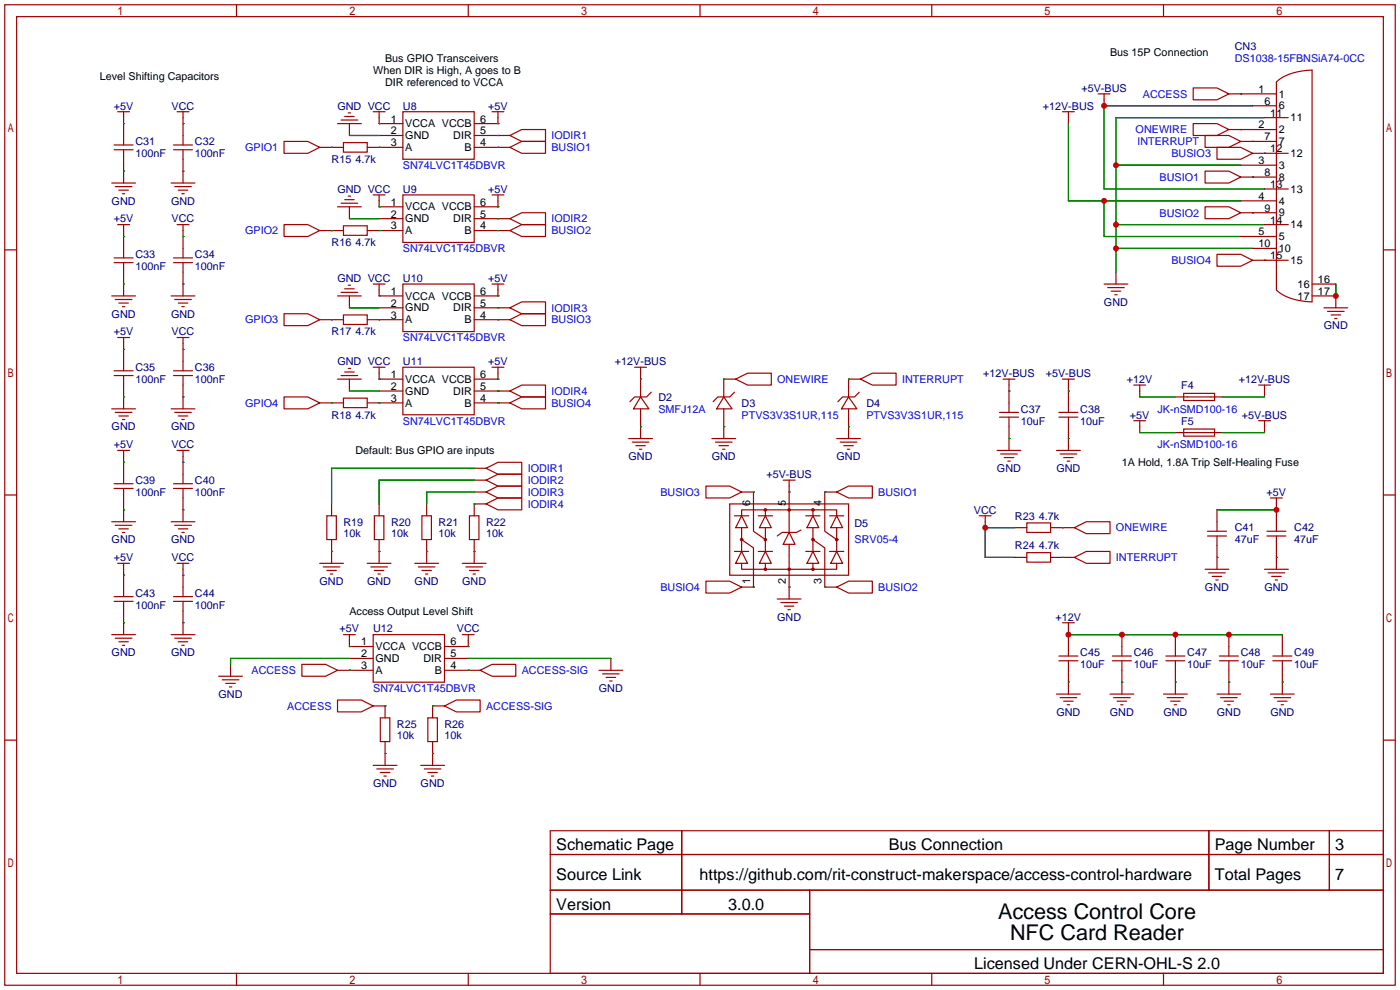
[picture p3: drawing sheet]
<svg xmlns="http://www.w3.org/2000/svg" width="299mm" height="212mm" viewBox="0 0 299 212" stroke-linecap="round" stroke-linejoin="round" font-family="sans-serif">
<g fill="none" stroke="#a10000" stroke-width=".25">
<path d="M1 1h297.2v209.6h-297.2zM3.6 3.6h292.1v204.4h-292.1zM50.5 1v2.6M100.1 1v2.6M149.6 1v2.6M199.1 1v2.6M248.7 1v2.6M255 18.8h5.1l2.5 1.3-2.5 1.2h-5.1zM272.8 17.5l1.3-1 1.8-.8 2.2-.5 2.3-.2v49.5l-2.3-.2-2.2-.5-1.8-.8-1.3-1zM23.9 39.1h5.1M24.4 32h4M24.4 31h4"/>
<path d="M24.6 39.9h3.6M25.1 23.9h2.6M26.4 23.9v7.1M26.4 32v7.1M36.6 39.1h5.1M37.1 32h4M37.1 31h4M37.3 39.9h3.6M37.8 23.9h2.6M39.1 23.9v7.1M39.1 32v7.1M60.7 30.2h5.1l2.5 1.3-2.5 1.3h-5.1z"/>
<path d="M68.3 31.5h5.1M72.1 26.4h5.1M72.9 25.7h3.6M73.4 30.5h5.1v2h-5.1zM73.7 24.9h2M74.4 24.1h.5M74.7 26.4v2.6M78.5 31.5h7.6M79.8 23.9h2.5M81 23.9v2.5h5.1M81 29h5.1M86.1 23.9h15.2v10.1h-15.2z"/>
<path d="M101.3 29h7.7M101.3 31.5h7.7M105.2 23.9h2.5M106.4 23.9v2.5h-5.1M109 29l2.5-1.3h5.1v2.5h-5.1zM109 31.5l2.5-1.3h5.1v2.6h-5.1zM227.1 23.9h2.5M228.3 23.9v2.5M234.7 20.1h2.5M236 20.1v2.5M255 26.4h5.1l2.5 1.3-2.5 1.3h-5.1zM257.6 29h5l2.6 1.2-2.6 1.3h-5z"/>
<path d="M257.6 36.6h5l2.6 1.2-2.6 1.3h-5zM260.1 31.5h5.1l2.5 1.3-2.5 1.2h-5.1zM262.6 20.1h10.2M262.6 27.7h10.2M265.2 30.2h7.6M265.2 37.8h7.6M265.2 35.3h7.6M267.7 32.8h7.6M267.7 22.6h5.1M270.3 25.1h5M1 53.4h2.6M24.4 56.1h4"/>
<path d="M24.4 55.1h4M25.1 48h2.6M25.4 40.6h2M26.2 41.4h.5M26.4 48v7.1M26.4 56.1v7.1M37.1 56.1h4M37.1 55.1h4M37.8 48h2.6M38.1 40.6h2M38.9 41.4h.5M39.1 48v7.1"/>
<path d="M39.1 56.1v7.1M60.7 48h5.1l2.5 1.3-2.5 1.2h-5.1zM68.3 49.3h5.1M72.1 44.2h5.1M72.9 43.4h3.6M73.4 48.3h5.1v2h-5.1zM73.7 42.7h2M74.4 41.9h.5M74.7 44.2v2.5M78.5 49.3h7.6M79.8 41.7h2.5M81 41.7v2.5h5.1"/>
<path d="M81 46.7h5.1M86.1 41.7h15.2v10.1h-15.2zM101.3 46.7h7.7M101.3 49.3h7.7M105.2 41.7h2.5M106.4 41.7v2.5h-5.1M109 46.7l2.5-1.2h5.1v2.5h-5.1zM109 49.3l2.5-1.3h5.1v2.5h-5.1zM238.5 58.2v2.5M257.6 44.2h5l2.6 1.3-2.6 1.2h-5zM260.1 54.4h5.1l2.5 1.2-2.5 1.3h-5.1zM265.2 45.5h7.6"/>
<path d="M265.2 42.9h7.6M265.2 50.5h7.6M267.7 55.6h7.6M267.7 53.1h5.1M270.3 48h5M270.3 40.4h5M295.7 53.4h2.5M23.9 63.2h5.1M24.4 79.2h4M24.6 64h3.6M25.1 72.1h2.6M25.4 64.8h2"/>
<path d="M26.2 65.5h.5M26.4 72.1v7.1M36.6 63.2h5.1M37.1 79.2h4M37.3 64h3.6M37.8 72.1h2.6M38.1 64.8h2M38.9 65.5h.5M39.1 72.1v7.1M60.7 67.1h5.1l2.5 1.2-2.5 1.3h-5.1zM68.3 68.3h5.1M72.1 63.2h5.1"/>
<path d="M72.9 62.5h3.6M73.4 67.3h5.1v2h-5.1zM73.7 79.5h2M73.7 61.7h2M74.4 78.7h.5M74.4 61h.5M74.7 63.2v2.6M78.5 68.3h7.6M79.8 60.7h2.5M79.8 78.5h2.5M81 65.8h5.1M81 78.5v2.5h5.1"/>
<path d="M81 60.7v2.5h5.1M86.1 60.7h15.2v10.2h-15.2zM86.1 78.5h15.2v10.1h-15.2zM101.3 65.8h7.7M101.3 68.3h7.7M105.2 60.7h2.5M105.2 78.5h2.5M106.4 78.5v2.5h-5.1M106.4 60.7v2.5h-5.1M109 65.8l2.5-1.3h5.1v2.6h-5.1zM109 68.3l2.5-1.2h5.1v2.5h-5.1zM135.6 78.5h2.6"/>
<path d="M136.9 78.5v6.3M236 60.7h5M236.7 61.5h3.6M237.5 62.2h2M238.3 63h.5M280.4 63.2h5.1v2.6M280.4 60.7h5.1M283 65.8h5M283.7 66.5h3.6M284.5 67.3h2M285.2 68.1h.6M23.9 87.4h5.1"/>
<path d="M24.4 80.3h4M24.6 88.1h3.6M25.1 96.3h2.6M25.4 88.9h2M26.2 89.7h.5M26.4 80.3v7.1M26.4 96.3v7.1M36.6 87.4h5.1M37.1 80.3h4M37.3 88.1h3.6M37.8 96.3h2.6M38.1 88.9h2"/>
<path d="M38.9 89.7h.5M39.1 80.3v7.1M39.1 96.3v7.1M60.7 84.8h5.1l2.5 1.3-2.5 1.3h-5.1zM68.3 86.1h5.1M72.1 81h5.1M72.9 80.3h3.6M73.4 85.1h5.1v2h-5.1zM74.7 81v2.6M78.5 86.1h7.6M81 83.6h5.1M101.3 83.6h7.7"/>
<path d="M101.3 86.1h7.7M109 83.6l2.5-1.3h5.1v2.5h-5.1zM109 86.1l2.5-1.3h5.1v2.6h-5.1zM134.4 93.7h5M135.1 94.5h3.6M135.9 95.2h2M136.7 96h.5M136.9 84.8l1.8 2.6h-3.3zM136.9 87.4v6.3M139.2 83.8l-1 1h-2.6l-1 1.1M152.1 93.7h5.1M152.9 94.5h3.6"/>
<path d="M153.7 95.2h2M154.4 96h.5M154.7 84.8l1.8 2.6h-3.3zM154.7 87.4v6.3M157 83.8l-1 1h-2.6l-1 1.1M157.2 81l2.6-1.2h5v2.5h-5zM157.2 81h-2.5v3.8M178.8 93.7h5.1M179.6 94.5h3.5M180.3 95.2h2.1M181.1 96h.5M181.4 84.8l1.7 2.6h-3.3z"/>
<path d="M181.4 87.4v6.3M183.6 83.8l-1 1h-2.5l-1 1.1M183.9 81l2.5-1.2h5.1v2.5h-5.1zM183.9 81h-2.5v3.8M213.1 96.3h5.1M213.6 89.2h4.1M213.6 88.1h4.1M213.9 97h3.5M214.4 81h2.5M214.6 97.8h2.1M215.4 98.6h.5M215.6 81v7.1"/>
<path d="M215.6 89.2v7.1M225.8 96.3h5.1M226.3 89.2h4.1M226.3 88.1h4.1M226.6 97h3.5M227.1 81h2.5M227.3 97.8h2.1M228.1 98.6h.5M228.3 81v7.1M228.3 89.2v7.1M242.3 82.3h2.6M242.3 89.9h2.6"/>
<path d="M243.6 82.3v2.5M243.6 89.9v2.6M251.2 84.8h10.2M251.2 92.5h10.2M253 84.1h6.6v1.5h-6.6zM253 91.7h6.6v1.5h-6.6zM269 82.3h2.5M269 89.9h2.5M270.3 82.3v2.5M270.3 89.9v2.6M1 105.8h2.6M23.9 111.5h5.1"/>
<path d="M24.4 104.4h4M24.4 103.4h4M24.6 112.3h3.6M25.4 113h2M26.2 113.8h.5M26.4 104.4v7.1M36.6 111.5h5.1M37.1 104.4h4M37.1 103.4h4M37.3 112.3h3.6M38.1 113h2M38.9 113.8h.5"/>
<path d="M39.1 104.4v7.1M69.8 110.2h2.1v5.1h-2.1zM70.9 107.7v2.5M70.9 115.3v5.1M80 110.2h2v5.1h-2zM81 107.7v2.5M81 115.3v5.1M90.2 110.2h2v5.1h-2zM91.2 107.7v2.5M91.2 115.3v5.1M100.3 110.2h2.1v5.1h-2.1zM101.3 105.2h2.6"/>
<path d="M101.3 102.6h2.6M101.3 100.1h2.6M101.3 115.3v5.1M103.9 100.1l2.5-1.3h5.1v2.5h-5.1zM103.9 102.6l2.5-1.3h5.1v2.6h-5.1zM103.9 105.2l2.5-1.3h5.1v2.5h-5.1zM103.9 107.7l2.5-1.3h5.1v2.6h-5.1zM103.9 107.7h-2.6v2.5M150.9 103.9h5.1l2.5 1.3-2.5 1.2h-5.1zM156 107.7h25.4v15.2h-25.4zM157 110.2h3M157 117.9h3"/>
<path d="M158.5 110.2l1.3 2.6h-2.6zM158.5 117.9l1.3 2.5h-2.6zM158.5 110.2v-1.2h20.3v1.2M158.5 115.3l2.5 1.8v8.4h-2.5M158.5 105.2h2.5v8.3l2.6 1.8M158.5 112.8v5.1M162.1 110.2h3M162.1 117.9h3M163.6 117.9l1.2 2.5h-2.5zM163.6 110.2l1.2 2.6h-2.5zM163.6 109v1.2M163.6 112.8v5.1"/>
<path d="M167.4 102.6h2.5M168.7 113.8l1.2 2.5h-2.5zM168.7 102.6v11.2M168.7 116.3v11.7M171.2 113.3l-1 .5h-3.1l-1 .8M172.2 110.2h3.1M172.2 117.9h3.1M173.7 117.9l1.3 2.5h-2.5zM173.7 110.2l1.3 2.6h-2.5zM173.7 115.3l2.6 1.8v8.4h2.5M173.7 109v1.2M173.7 112.8v5.1"/>
<path d="M177.3 110.2h3M177.3 117.9h3M178.8 105.2l2.6-1.3h5v2.5h-5zM178.8 110.2l1.3 2.6h-2.6zM178.8 117.9l1.3 2.5h-2.6zM178.8 105.2h-2.5v8.3l2.5 1.8M178.8 112.8v5.1M209.3 110.2h2.5M210.6 110.2v2.6M216.9 112.8h2.6M216.9 119.1h2.6M219.5 111.8h5v2h-5z"/>
<path d="M219.5 118.1h5v2h-5zM224.5 112.8h5.1M224.5 119.1h5.1M229.6 112.8l2.6-1.3h5v2.5h-5zM229.6 119.1l2.6-1.2h5v2.5h-5zM258.1 114.6h4M258.1 113.5h4M260.1 109v4.5M260.1 114.6v7.1M270.8 114.6h4M270.8 113.5h4M271.5 106.4h2.6"/>
<path d="M272.8 106.4v7.1M272.8 114.6v7.1M295.7 105.8h2.5M23.9 135.6h5.1M24.4 128.5h4M24.4 127.5h4M24.6 136.4h3.6M25.1 120.4h2.6M25.4 137.2h2M26.2 137.9h.5M26.4 120.4v7.1M26.4 128.5v7.1"/>
<path d="M36.6 135.6h5.1M37.1 128.5h4M37.1 127.5h4M37.3 136.4h3.6M37.8 120.4h2.6M38.1 137.2h2M38.9 137.9h.5M39.1 120.4v7.1M39.1 128.5v7.1M68.3 120.4h5.1M69.1 121.2h3.5M69.8 121.9h2.1"/>
<path d="M70.6 122.7h.5M73.4 135.6h2.5M74.7 135.6v2.6h5.1M78.5 120.4h5.1M79.2 121.2h3.6M79.8 135.6h15.2v10.2h-15.2zM80 121.9h2M80.8 122.7h.5M88.6 120.4h5.1M89.4 121.2h3.6M90.2 121.9h2M90.9 122.7h.5"/>
<path d="M98.8 120.4h5.1M98.8 135.6h2.5M99.6 121.2h3.5M100.1 135.6v2.6h-5.1M100.3 121.9h2.1M101.1 122.7h.5M150.9 124.2h5.1l2.5 1.3-2.5 1.2h-5.1zM158.5 120.4v1.3h20.3v-1.3M163.6 120.4v1.3M166.1 128h5.1M166.9 128.8h3.5M167.6 129.5h2.1"/>
<path d="M168.4 130.3h.5M173.7 120.4v1.3M178.8 125.5l2.6-1.3h5v2.5h-5zM227.1 133.1h2.5M228.3 133.1v7.1M239.8 135.6v4.6M251.2 135.6v4.6M257.6 121.7h5M258.3 122.4h3.6M259.1 123.2h2M259.8 124h.5M262.6 135.6v4.6"/>
<path d="M270.3 121.7h5M271 122.4h3.6M271.8 123.2h2M272.5 124h.5M274.1 135.6v4.6M1 158.2h2.6M46.7 144.5h5.1M47.5 145.3h3.6M48.3 146.1h2M49 146.8h.5M49.3 142v2.5M64.5 142h5.1l2.5 1.3-2.5 1.2h-5.1z"/>
<path d="M72.1 149.6h5.1l2.6 1.3-2.6 1.2h-5.1zM72.1 143.3h7.7M74.7 140.7h5.1M79.8 150.9h2.5v2.5M81.3 153.4h2v5.1h-2zM82.3 158.5v5.1M91.4 153.4h2.1v5.1h-2.1zM92.5 158.5v5.1M95 150.9l2.5-1.3h5.1v2.5h-5.1zM95 140.7h5.1M95 143.3h7.6M95 150.9h-2.5v2.5"/>
<path d="M102.6 143.3l2.6-1.3h5v2.5h-5zM128 143.3h5.1M128.8 144h3.5M129.5 144.8h2.1M130.3 145.5h.5M130.6 140.7v2.6M225.8 148.3h5.1M226.3 141.2h4.1M226.3 140.2h4.1M226.6 149.1h3.5M227.3 149.9h2.1M228.1 150.6h.5"/>
<path d="M228.3 141.2v7.1M237.2 148.3h5.1M237.7 141.2h4.1M237.7 140.2h4.1M238 149.1h3.6M238.8 149.9h2M239.5 150.6h.5M239.8 141.2v7.1M248.7 148.3h5M249.2 141.2h4M249.2 140.2h4M249.4 149.1h3.6"/>
<path d="M250.2 149.9h2M251 150.6h.5M251.2 141.2v7.1M260.1 148.3h5.1M260.6 141.2h4.1M260.6 140.2h4.1M260.9 149.1h3.5M261.6 149.9h2.1M262.4 150.6h.5M262.6 141.2v7.1M271.5 148.3h5.1M272 141.2h4.1"/>
<path d="M272 140.2h4.1M272.3 149.1h3.5M273 149.9h2.1M273.8 150.6h.5M274.1 141.2v7.1M295.7 158.2h2.5M79.8 163.6h5M80.5 164.3h3.6M81.3 165.1h2M82 165.9h.5M89.9 163.6h5.1M90.7 164.3h3.5"/>
<path d="M91.4 165.1h2.1M92.2 165.9h.5M117.6 177.5h178.1v30.5h-178.1zM145.7 177.5v17.8M258.4 177.5v12.7M284.1 177.5v12.7M117.6 182.6h178.1M117.6 190.2h178.1M117.6 195.3h55.4M173 190.2v17.8M50.5 208v2.6M100.1 208v2.6"/>
<path d="M149.6 208v2.6M173 202.9h122.7M199.1 208v2.6M248.7 208v2.6"/>
<circle cx="158.5" cy="115.3" r=".25"/>
<circle cx="163.6" cy="109" r=".25"/>
<circle cx="163.6" cy="115.3" r=".25"/>
<circle cx="168.7" cy="109" r=".25"/>
<circle cx="173.7" cy="109" r=".25"/>
<circle cx="173.7" cy="115.3" r=".25"/>
<circle cx="178.8" cy="115.3" r=".25"/>
<circle cx="163.6" cy="121.7" r=".25"/>
<circle cx="168.7" cy="121.7" r=".25"/>
<circle cx="173.7" cy="121.7" r=".25"/>
</g>
<g fill="none" stroke="#008700" stroke-width=".25">
<path d="M26.4 36.6h.1M26.4 26.4h.1M39.1 36.6h.1M39.1 26.4h.1M70.9 31.5h.1M74.7 29h6.3M81 26.4h.1M81 31.5h.1M106.4 29h.1M106.4 26.4h.1M106.4 31.5h.1M228.3 26.4v16.5h36.9"/>
<path d="M238.5 35.3h26.7M265.2 20.1h.1M265.2 27.7h.1M267.7 30.2h.1M267.7 37.8h.1M267.7 22.6h-31.7v17.8h34.3M270.3 32.8h.1M270.3 25.1h-31.8v33.1M26.4 50.5h.1M39.1 50.5h.1M70.9 49.3h.1M74.7 46.7h6.3"/>
<path d="M81 44.2h.1M81 49.3h.1M106.4 46.7h.1M106.4 44.2h.1M106.4 49.3h.1M236 42.9v7.6h29.2M238.5 53.1h29.2M238.5 48h31.8M267.7 45.5h.1M270.3 55.6h.1M26.4 74.7h.1M26.4 60.7h.1"/>
<path d="M39.1 74.7h.1M39.1 60.7h.1M70.9 68.3h.1M74.7 65.8h6.3M81 63.2h.1M81 68.3h.1M106.4 65.8h.1M106.4 63.2h.1M106.4 68.3h.1M285.5 60.7v2.5M26.4 98.8h.1M26.4 84.8h.1"/>
<path d="M39.1 98.8h.1M39.1 84.8h.1M70.9 86.1h.1M74.7 83.6h6.3M81 81h.1M81 86.1h.1M106.4 83.6h.1M106.4 81h.1M106.4 86.1h.1M136.9 91.2h.1M136.9 81h.1M154.7 91.2h.1"/>
<path d="M154.7 81h.1M181.4 91.2h.1M181.4 81h.1M215.6 93.7h.1M215.6 83.6h.1M228.3 93.7h.1M228.3 83.6h.1M243.6 92.5h7.6M243.6 84.8h7.6M261.4 92.5h8.9M261.4 84.8h8.9M26.4 109h.1"/>
<path d="M39.1 109h.1M70.9 117.9h.1M81 117.9h.1M91.2 117.9h.1M101.3 107.7h.1M101.3 117.9h.1M101.3 105.2h-10.1v2.5M101.3 102.6h-20.3v5.1M101.3 100.1h-30.4v7.6M161 105.2h.1M168.7 105.2h.1M176.3 105.2h.1"/>
<path d="M216.9 112.8h-6.3v6.3h6.3M227.1 112.8h.1M227.1 119.1h.1M260.1 119.1h.1M260.1 109h12.7M272.8 119.1h.1M26.4 133.1h.1M26.4 122.9h.1M39.1 133.1h.1M39.1 122.9h.1M74.7 138.2h.1M100.1 138.2h.1"/>
<path d="M161 125.5h.1M168.7 125.5h.1M176.3 125.5h.1M228.3 135.6h45.8M74.7 143.3h.1M74.7 140.7h-25.4v1.3M82.3 150.9h.1M92.5 150.9h.1M100.1 143.3h.1M100.1 140.7h30.5M228.3 145.8h.1M239.8 145.8h.1"/>
<path d="M251.2 145.8h.1M262.6 145.8h.1M274.1 145.8h.1M82.3 161h.1M92.5 161h.1"/>
</g>
<g fill="#c00">
<circle cx="285.5" cy="63.2" r=".63"/>
<circle cx="238.5" cy="53.1" r=".63"/>
<circle cx="238.5" cy="48" r=".63"/>
<circle cx="238.5" cy="35.3" r=".63"/>
<circle cx="236" cy="42.9" r=".63"/>
<circle cx="236" cy="22.6" r=".63"/>
<circle cx="272.8" cy="109" r=".63"/>
<circle cx="210.6" cy="112.8" r=".63"/>
<circle cx="228.3" cy="135.6" r=".63"/>
<circle cx="239.8" cy="135.6" r=".63"/>
<circle cx="251.2" cy="135.6" r=".63"/>
<circle cx="262.6" cy="135.6" r=".63"/>
</g>
<g font-size="4.6">
<text x="213.3" y="196.3">Access Control Core</text>
<text x="215.9" y="200.9">NFC Card Reader</text>
</g>
<g font-size="3.5">
<text x="118.9" y="181.8">Schematic Page</text>
<text x="189.9" y="181.8">Bus Connection</text>
<text x="259.6" y="181.8">Page Number</text>
<text x="285.4" y="181.8">3</text>
<text x="118.9" y="188.1">Source Link</text>
<text x="149.5" y="188.1">https://github.com/rit-construct-makerspace/access-control-hardware</text>
<text x="259.6" y="188.1">Total Pages</text>
<text x="285.4" y="188.1">7</text>
<text x="118.9" y="194.5">Version</text>
<text x="155.6" y="194.5">3.0.0</text>
<text x="208.2" y="207.2">Licensed Under CERN-OHL-S 2.0</text>
</g>
<g font-size="2.3">
<text x="237.2" y="12">Bus 15P Connection</text>
<text x="21.3" y="17.1">Level Shifting Capacitors</text>
<text x="79.8" y="15.8">When DIR is High, A goes to B</text>
<text x="82.3" y="13.3">Bus GPIO Transceivers</text>
<text x="82.3" y="18.3">DIR referenced to VCCA</text>
<text x="269" y="19.8">1</text>
<text x="270.2" y="22.4">6</text>
<text x="273.3" y="20.9">1</text>
<text x="273.3" y="23.4">6</text>
<text x="83.6" y="26.2">1</text>
<text x="83.6" y="28.7">2</text>
<text x="86.6" y="27.2">VCCA VCCB</text>
<text x="86.6" y="29.7">GND</text>
<text x="96.9" y="29.7">DIR</text>
<text x="102.6" y="28.7">5</text>
<text x="102.6" y="26.2">6</text>
<text x="269" y="27.5">2</text>
<text x="270.2" y="30">7</text>
<text x="271.5" y="24.9">11</text>
<text x="273.3" y="28.5">2</text>
<text x="275.8" y="25.9">11</text>
<text x="83.6" y="31.3">3</text>
<text x="86.6" y="32.3">A</text>
<text x="99.3" y="32.3">B</text>
<text x="102.6" y="31.3">4</text>
<text x="269" y="35.1">3</text>
<text x="271.5" y="32.5">12</text>
<text x="273.3" y="31">7</text>
<text x="275.8" y="33.6">12</text>
<text x="270.2" y="37.6">8</text>
<text x="271.5" y="40.2">13</text>
<text x="273.3" y="36.1">3</text>
<text x="273.3" y="38.6">8</text>
<text x="275.8" y="41.2">13</text>
<text x="83.6" y="44">1</text>
<text x="83.6" y="46.5">2</text>
<text x="86.6" y="45">VCCA VCCB</text>
<text x="86.6" y="47.5">GND</text>
<text x="96.9" y="47.5">DIR</text>
<text x="102.6" y="46.5">5</text>
<text x="102.6" y="44">6</text>
<text x="269" y="42.7">4</text>
<text x="270.2" y="45.2">9</text>
<text x="271.5" y="47.8">14</text>
<text x="273.3" y="43.7">4</text>
<text x="273.3" y="46.3">9</text>
<text x="83.6" y="49">3</text>
<text x="86.6" y="50.1">A</text>
<text x="99.3" y="50.1">B</text>
<text x="102.6" y="49">4</text>
<text x="269" y="52.9">10</text>
<text x="269" y="50.3">5</text>
<text x="273.3" y="51.3">5</text>
<text x="273.3" y="53.9">10</text>
<text x="275.8" y="48.8">14</text>
<text x="271.5" y="55.4">15</text>
<text x="275.8" y="56.4">15</text>
<text x="83.6" y="63">1</text>
<text x="83.6" y="65.6">2</text>
<text x="86.6" y="64">VCCA VCCB</text>
<text x="102.6" y="65.6">5</text>
<text x="102.6" y="63">6</text>
<text x="277.3" y="64">17</text>
<text x="277.3" y="61.5">16</text>
<text x="281.7" y="63">17</text>
<text x="281.7" y="60.5">16</text>
<text x="83.6" y="68.1">3</text>
<text x="86.6" y="66.6">GND</text>
<text x="86.6" y="69.1">A</text>
<text x="96.9" y="66.6">DIR</text>
<text x="99.3" y="69.1">B</text>
<text x="102.6" y="68.1">4</text>
<text x="83.6" y="80.8">1</text>
<text x="83.6" y="83.3">2</text>
<text x="86.6" y="81.8">VCCA VCCB</text>
<text x="102.6" y="83.3">5</text>
<text x="102.6" y="80.8">6</text>
<text x="83.6" y="85.9">3</text>
<text x="86.6" y="84.4">GND</text>
<text x="86.6" y="86.9">A</text>
<text x="96.9" y="84.4">DIR</text>
<text x="99.3" y="86.9">B</text>
<text x="102.6" y="85.9">4</text>
<text x="75.9" y="97.1">Default: Bus GPIO are inputs</text>
<text x="239.8" y="99.6">1A Hold, 1.8A Trip Self-Healing Fuse</text>
<text x="160.3" y="108.2" transform="rotate(-90 160.3 108.2)">6</text>
<text x="167.9" y="108.2" transform="rotate(-90 167.9 108.2)">5</text>
<text x="175.6" y="108.2" transform="rotate(-90 175.6 108.2)">4</text>
<text x="160.3" y="124.7" transform="rotate(-90 160.3 124.7)">1</text>
<text x="167.9" y="124.7" transform="rotate(-90 167.9 124.7)">2</text>
<text x="175.6" y="124.7" transform="rotate(-90 175.6 124.7)">3</text>
<text x="74.7" y="131.4">Access Output Level Shift</text>
<text x="77.2" y="137.9">1</text>
<text x="96.3" y="137.9">6</text>
<text x="77.2" y="140.5">2</text>
<text x="77.2" y="143">3</text>
<text x="80.3" y="139">VCCA VCCB</text>
<text x="80.3" y="141.5">GND</text>
<text x="90.5" y="141.5">DIR</text>
<text x="96.3" y="143">4</text>
<text x="96.3" y="140.5">5</text>
<text x="80.3" y="144">A</text>
<text x="92.9" y="144">B</text>
</g>
<g font-size="2.3" fill="#000080">
<text x="263.9" y="10.7">CN3</text>
<text x="24.3" y="23.4">+5V</text>
<text x="36.7" y="23.4">VCC</text>
<text x="72.1" y="23.4">GND VCC</text>
<text x="86.1" y="23.4">U8</text>
<text x="104.3" y="23.4">+5V</text>
<text x="222.9" y="23.4">+12V-BUS</text>
<text x="231.1" y="19.6">+5V-BUS</text>
<text x="29" y="31">C31</text>
<text x="29" y="33.6">100nF</text>
<text x="41.7" y="31">C32</text>
<text x="41.7" y="33.6">100nF</text>
<text x="70.9" y="34.8">R15</text>
<text x="75.9" y="34.8">4.7k</text>
<text x="72.1" y="41.2">GND VCC</text>
<text x="86.1" y="41.2">U9</text>
<text x="104.3" y="41.2">+5V</text>
<text x="23.9" y="43.7">GND</text>
<text x="24.3" y="47.5">+5V</text>
<text x="36.6" y="43.7">GND</text>
<text x="36.7" y="47.5">VCC</text>
<text x="70.9" y="52.6">R16</text>
<text x="75.9" y="52.6">4.7k</text>
<text x="29" y="55.2">C33</text>
<text x="29" y="57.7">100nF</text>
<text x="41.7" y="55.2">C34</text>
<text x="41.7" y="57.7">100nF</text>
<text x="72.1" y="60.2">GND VCC</text>
<text x="86.1" y="60.2">U10</text>
<text x="104.3" y="60.2">+5V</text>
<text x="235.9" y="65.3">GND</text>
<text x="23.9" y="67.9">GND</text>
<text x="24.3" y="71.7">+5V</text>
<text x="36.6" y="67.9">GND</text>
<text x="36.7" y="71.7">VCC</text>
<text x="70.9" y="71.7">R17</text>
<text x="75.9" y="71.7">4.7k</text>
<text x="282.9" y="70.4">GND</text>
<text x="29" y="79.3">C35</text>
<text x="29" y="81.8">100nF</text>
<text x="41.7" y="79.3">C36</text>
<text x="41.7" y="81.8">100nF</text>
<text x="72.1" y="78">GND VCC</text>
<text x="86.1" y="78">U11</text>
<text x="104.3" y="78">+5V</text>
<text x="131.4" y="78">+12V-BUS</text>
<text x="210.2" y="80.6">+12V-BUS</text>
<text x="223.5" y="80.6">+5V-BUS</text>
<text x="240.9" y="81.8">+12V</text>
<text x="252.5" y="83.1">F4</text>
<text x="264.8" y="81.8">+12V-BUS</text>
<text x="70.9" y="89.5">R18</text>
<text x="75.9" y="89.5">4.7k</text>
<text x="140.7" y="85.6">D2</text>
<text x="158.5" y="86.9">D3</text>
<text x="185.2" y="86.9">D4</text>
<text x="218.2" y="88.2">C37</text>
<text x="230.9" y="88.2">C38</text>
<text x="241.5" y="89.5">+5V</text>
<text x="265.4" y="89.5">+5V-BUS</text>
<text x="23.9" y="92">GND</text>
<text x="24.3" y="95.8">+5V</text>
<text x="36.6" y="92">GND</text>
<text x="36.7" y="95.8">VCC</text>
<text x="218.2" y="90.7">10uF</text>
<text x="230.9" y="90.7">10uF</text>
<text x="252.5" y="90.7">F5</text>
<text x="134.3" y="98.3">GND</text>
<text x="152.1" y="98.3">GND</text>
<text x="178.8" y="98.3">GND</text>
<text x="213.1" y="100.9">GND</text>
<text x="225.8" y="100.9">GND</text>
<text x="29" y="103.4">C39</text>
<text x="29" y="106">100nF</text>
<text x="41.7" y="103.4">C40</text>
<text x="41.7" y="106">100nF</text>
<text x="163.8" y="102.2">+5V-BUS</text>
<text x="270.7" y="106">+5V</text>
<text x="73.4" y="112.3">R19</text>
<text x="83.6" y="112.3">R20</text>
<text x="93.7" y="112.3">R21</text>
<text x="103.9" y="112.3">R22</text>
<text x="182.6" y="112.6">D5</text>
<text x="208.1" y="109.8">VCC</text>
<text x="216.9" y="111">R23</text>
<text x="222" y="111">4.7k</text>
<text x="263.9" y="113.6">C41</text>
<text x="276.6" y="113.6">C42</text>
<text x="23.9" y="116.1">GND</text>
<text x="24.3" y="119.9">+5V</text>
<text x="36.6" y="116.1">GND</text>
<text x="36.7" y="119.9">VCC</text>
<text x="73.4" y="114.9">10k</text>
<text x="83.6" y="114.9">10k</text>
<text x="93.7" y="114.9">10k</text>
<text x="103.9" y="114.9">10k</text>
<text x="216.9" y="117.4">R24</text>
<text x="222" y="117.4">4.7k</text>
<text x="263.9" y="116.1">47uF</text>
<text x="276.6" y="116.1">47uF</text>
<text x="68.3" y="125">GND</text>
<text x="78.5" y="125">GND</text>
<text x="88.6" y="125">GND</text>
<text x="98.8" y="125">GND</text>
<text x="29" y="127.6">C43</text>
<text x="29" y="130.1">100nF</text>
<text x="41.7" y="127.6">C44</text>
<text x="41.7" y="130.1">100nF</text>
<text x="257.5" y="126.3">GND</text>
<text x="270.2" y="126.3">GND</text>
<text x="72.6" y="135.2">+5V</text>
<text x="79.8" y="135.2">U12</text>
<text x="97.6" y="135.2">VCC</text>
<text x="166.1" y="132.6">GND</text>
<text x="225.6" y="132.6">+12V</text>
<text x="23.9" y="140.3">GND</text>
<text x="36.6" y="140.3">GND</text>
<text x="230.9" y="140.3">C45</text>
<text x="230.9" y="142.8">10uF</text>
<text x="242.3" y="140.3">C46</text>
<text x="242.3" y="142.8">10uF</text>
<text x="253.7" y="140.3">C47</text>
<text x="253.7" y="142.8">10uF</text>
<text x="265.2" y="140.3">C48</text>
<text x="265.2" y="142.8">10uF</text>
<text x="276.6" y="140.3">C49</text>
<text x="276.6" y="142.8">10uF</text>
<text x="46.7" y="149.1">GND</text>
<text x="128" y="147.9">GND</text>
<text x="84.8" y="155.5">R25</text>
<text x="95" y="155.5">R26</text>
<text x="225.8" y="153">GND</text>
<text x="237.2" y="153">GND</text>
<text x="248.6" y="153">GND</text>
<text x="260.1" y="153">GND</text>
<text x="271.5" y="153">GND</text>
<text x="84.8" y="158">10k</text>
<text x="95" y="158">10k</text>
<text x="79.7" y="168.2">GND</text>
<text x="89.9" y="168.2">GND</text>
</g>
<g font-size="2.3" fill="#00f">
<text x="263.9" y="13.3">DS1038-15FBNSiA74-0CC</text>
<text x="244.3" y="20.9">ACCESS</text>
<text x="117.9" y="29.8">IODIR1</text>
<text x="242.7" y="28.5">ONEWIRE</text>
<text x="52.4" y="32.3">GPIO1</text>
<text x="117.9" y="32.3">BUSIO1</text>
<text x="243.1" y="31">INTERRUPT</text>
<text x="250.4" y="33.6">BUSIO3</text>
<text x="86.1" y="36.1">SN74LVC1T45DBVR</text>
<text x="247.8" y="38.7">BUSIO1</text>
<text x="117.9" y="47.5">IODIR2</text>
<text x="247.8" y="46.3">BUSIO2</text>
<text x="52.4" y="50.1">GPIO2</text>
<text x="86.1" y="53.9">SN74LVC1T45DBVR</text>
<text x="117.9" y="50.1">BUSIO2</text>
<text x="250.4" y="56.4">BUSIO4</text>
<text x="52.4" y="69.1">GPIO3</text>
<text x="117.9" y="66.6">IODIR3</text>
<text x="117.9" y="69.1">BUSIO3</text>
<text x="86.1" y="72.9">SN74LVC1T45DBVR</text>
<text x="166.1" y="81.8">ONEWIRE</text>
<text x="192.8" y="81.8">INTERRUPT</text>
<text x="52.4" y="86.9">GPIO4</text>
<text x="117.9" y="84.4">IODIR4</text>
<text x="117.9" y="86.9">BUSIO4</text>
<text x="140.7" y="88.2">SMFJ12A</text>
<text x="158.5" y="89.5">PTVS3V3S1UR,115</text>
<text x="185.2" y="89.5">PTVS3V3S1UR,115</text>
<text x="247.4" y="88.2">JK-nSMD100-16</text>
<text x="86.1" y="90.7">SN74LVC1T45DBVR</text>
<text x="247.4" y="95.8">JK-nSMD100-16</text>
<text x="112.8" y="100.9">IODIR1</text>
<text x="112.8" y="103.4">IODIR2</text>
<text x="112.8" y="106">IODIR3</text>
<text x="141.1" y="106">BUSIO3</text>
<text x="187.7" y="106">BUSIO1</text>
<text x="112.8" y="108.5">IODIR4</text>
<text x="238.5" y="113.6">ONEWIRE</text>
<text x="182.6" y="116.1">SRV05-4</text>
<text x="238.5" y="119.9">INTERRUPT</text>
<text x="141.1" y="126.3">BUSIO4</text>
<text x="187.7" y="126.3">BUSIO2</text>
<text x="53.8" y="144.1">ACCESS</text>
<text x="79.8" y="147.9">SN74LVC1T45DBVR</text>
<text x="111.5" y="144.1">ACCESS-SIG</text>
<text x="61.4" y="151.7">ACCESS</text>
<text x="103.9" y="151.7">ACCESS-SIG</text>
</g>
</svg>
